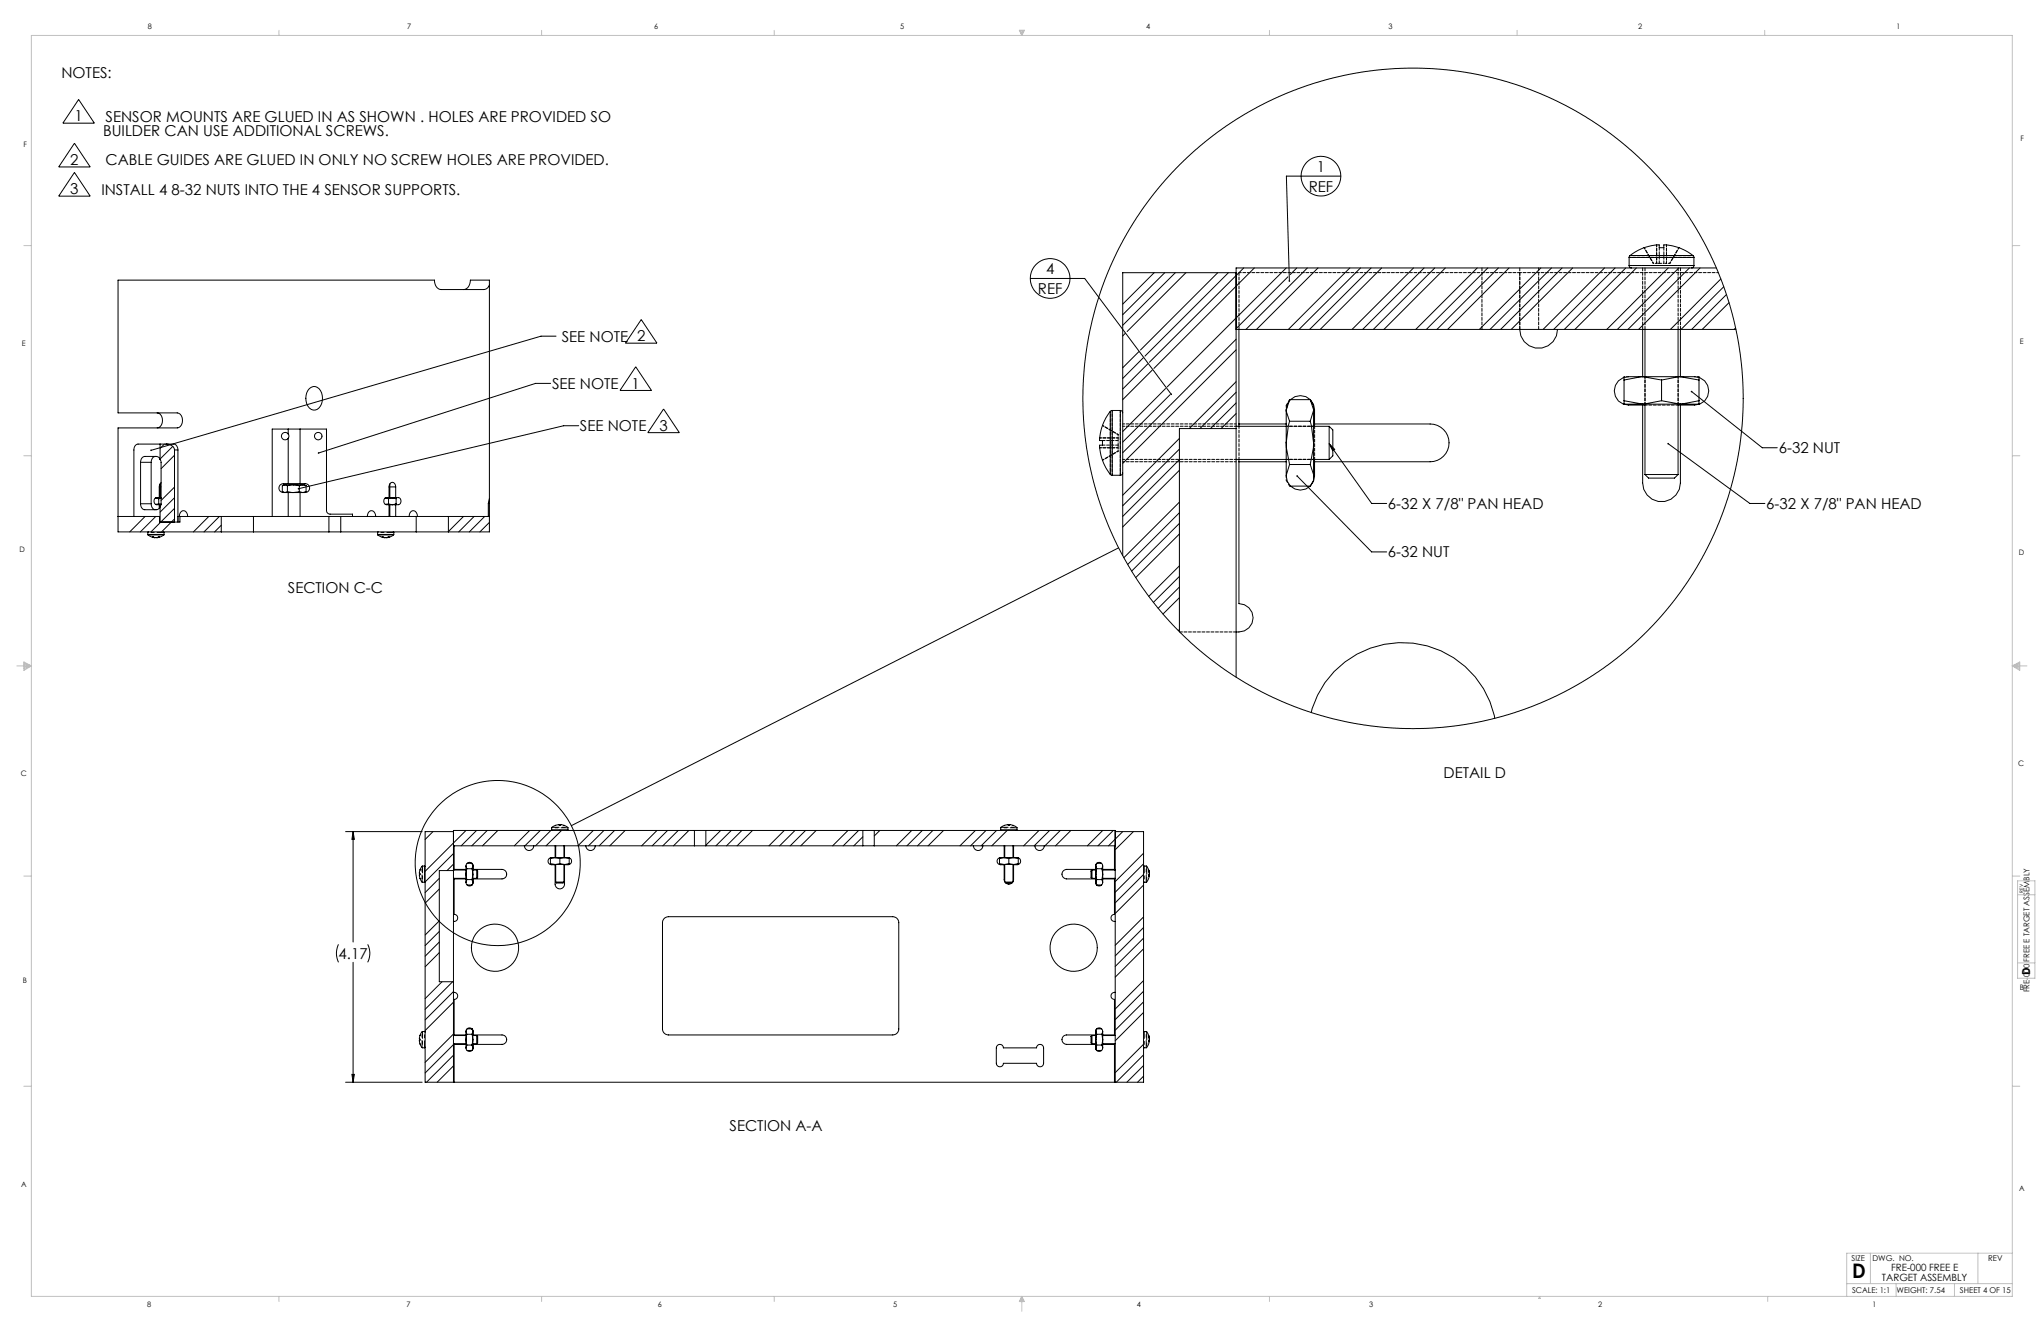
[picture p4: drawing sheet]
<svg xmlns="http://www.w3.org/2000/svg" width="864mm" height="559mm" viewBox="0 0 864 559" stroke-linecap="round" stroke-linejoin="round" font-family="sans-serif">
<g fill="none" stroke="#000" stroke-width=".42">
<path d="M33.3 42.1l6.6 10h-13.3zM31.5 60.6l6.7 10h-13.4zM31.5 73l6.7 10h-13.4zM567.3 74.5h-23l1.3 44.4M436 117.8h23l36.6 49M488.4 115.4l-13.3 13.3M492.8 115.4l-17.7 17.7M497.3 115.4l-22.2 22.2M501.8 115.4l-24.9 24.8M515.3 115.4l-32.7 32.7M519.8 115.4l-35.3 35.2M523 115.4h-47.9v119.6"/>
<path d="M526.3 113.3l-40 39.9M530.8 113.3l-42.6 42.6M544.2 113.3l-50.3 50.4M545 117.1l-22 21.9M548.7 113.3l-2.8 2.8M553.2 113.3l-26 26M557.7 113.3l-26 26M571.1 113.3l-26 26M575.7 113.3l-26 26M580.1 113.3l-26 26M584.6 113.3l-26 26M598.1 113.3l-26 26"/>
<path d="M602.6 113.3l-26 26M607.1 113.3l-26 26M611.6 113.3l-26 26M625.1 113.3l-26 26M629.5 113.3l-26 26M634 113.3l-26 26M638.5 113.3l-26 26M652 113.3l-26 26M656.5 113.3l-26 26M661 113.3l-26 26M665.4 113.3l-26 26M678.9 113.3l-26 26"/>
<path d="M683.4 113.3l-26 26M687.9 113.3l-26 26M689.3 112.3l.3 .7 .8 .3M689.3 112.3h27.4M689.3 108.9h27.4M689.3 108.9v3.4M689.7 108.1l-.4 .8M689.7 108.1a20.6 20.6 0 0 1 12.4-4.5v.3a.68 .68 0 0 0 .1 .8 .68 .68 0 0 0 .9 .1h.2a.64 .64 0 0 0 .7-.2 .64 .64 0 0 0 0-.8 18.6 18.6 0 0 1 12.4 4.3M689.7 108.1h26.7M692.4 113.3l-26 26M705.9 113.3l-26 26M710.4 113.3l-26 26"/>
<path d="M714.8 113.3l-26 26M716.4 108.1l.3 .8M716.7 112.3l-.2 .7-.7 .3M716.7 108.9v3.4M719.3 113.3l-26 26M726.2 113.3h-203.2v68M728.1 118l-21.3 21.3M207.1 120.6a2.72 2.72 0 0 1-2.4 1.9h-18a3.5 3.5 0 0 1-2.9-4h-133.8v56.2h25a3.4 3.4 0 0 1 2.2 3.1 3.4 3.4 0 0 1-2.2 3.2h-25v44h89.2M207.1 120.6v-2.1h-8.1a3.6 3.6 0 0 1-2.8 4M207.1 120.6v104.4h-62.9M271.3 135.2l6.7 10h-13.3zM523 139.3h211.5"/>
<path d="M524.2 139.3v41M643 139.3a8 8 0 0 0 8 8 8 8 0 0 0 8-8M695 139.3v20M696 139.3v20M710 139.3v20M711 139.3v20h6a6 6 0 0 1 6 6 6 6 0 0 1-6 6h-7M729.4 121.3l-18.1 18M730.5 124.6l-14.7 14.7M731.6 128l-11.3 11.3M734.4 138.7l-.7 .6M235.3 142.2h-6.4l-165 48.3M269 155.2l6.7 10h-13.4z"/>
<path d="M476.2 141l-1.1 1.1M481.9 148.8l-6.8 6.8M483.7 151.4l-8.6 8.7M485.6 154l-10.5 10.6M487.5 156.6l-12.4 12.5M523 143.5l-47.9 48M523 148l-47.9 48M687.2 159.3v1.5M695 159.3h-6a6 6 0 0 0-6 6 6 6 0 0 0 6 6h7M695.1 159.3l-7.9 1.5M695.1 159.3h15.9M695.1 159.3l8 1.5"/>
<path d="M711 159.3l-7.9 1.5M711 159.3l7.9 1.5M718.9 159.3v1.5M66.5 174.7a3.4 3.4 0 0 1 2.3 3.1 3.4 3.4 0 0 1-2.3 3.2M130.9 164.4a3.1 3.1 0 0 1 3.1-.7 3.1 3.1 0 0 1 2.1 2.5 5.4 5.4 0 0 1-2.8 7.3 4.6 4.6 0 0 1-3.8-6.2l.3-1.1zM233 162.2h-6.4l-91.8 29.4M280.8 173l6.6 10h-13.3zM469.8 174a19.4 19.4 0 0 0-4.4 12.4h.2a.66 .66 0 0 1 .8 .1 .66 .66 0 0 1 .1 .8v.3a.64 .64 0 0 1-.2 .7 .64 .64 0 0 1-.8 0h-.1a19.4 19.4 0 0 0 4.4 12.4M469.8 174v26.7M470.6 173.6l-.8 .4M470.6 173.6v27.4M470.6 173.6h3.4"/>
<path d="M474 173.6l.7 .3 .4 .7M474 173.6v27.4M493.2 164.4l-18.1 18.1M495.1 167l-20 20M523 161.5l-19.8 19.8M523 165.9l-15.3 15.4M523 170.5l-10.8 10.8M523 174.9l-6.3 6.4M524.2 179.4h20M544.2 179.4v7.9M544.2 179.4v-6a6 6 0 0 1 6-6 6 6 0 0 1 6 6v6.9M545.3 170.1l-1.1 3.9 1.4 4.2"/>
<path d="M545.6 178.2l-1.4 9.1M545.6 178.2h8.8M546.1 169.1h8.3M554.4 169.1l1.4 4.5M554.4 178.2l1.4 9.1M554.4 169.1l1.4 2.4v2.1M555.8 173.6v13.7M555.8 173.6l-1.4 4.6M556.2 179.4h48.9a8 8 0 0 1 8 7.9 8 8 0 0 1-8 8h-48.9M687.2 169.5v1.5h7.9M687.2 169.5l7.9 1.5M687.2 160.8v8.7"/>
<path d="M695 171.3v33a8 8 0 0 0 8 7.9 8 8 0 0 0 8-7.9v-33M695.1 171h15.9M696 171v29.7M703.1 169.5l-8 1.5M703.1 160.8v8.7M703.1 169.5l7.9 1.5M710 171v29.7M715.8 165.6l29.9 23.8h6.3M718.9 169.5l-7.9 1.5M718.9 169.5v1.5h-7.9M718.9 160.8v8.7M60.3 193.5l.9-.4h5a2.49 2.49 0 0 1 2 2.5v17.5l-.5 1.2a1.76 1.76 0 0 1-1.5 1.3h-5a2.27 2.27 0 0 1-1.7-2.5v-17.5l.3-1.4z"/>
<path d="M65.7 193.1a2.27 2.27 0 0 0-1.7 2.5v17.5a2.27 2.27 0 0 0 1.7 2.5M67.7 187.9v6.5M69.6 187.9l-1.9 1.8M70.3 187.9a3.2 3.2 0 0 1 3.5 2.5v30.4M73.1 188.8l-5.4 5.4M73.8 192.6l-5.6 5.7M122 183.6a1.59 1.59 0 0 0-2.4-.3 1.59 1.59 0 0 0 0 2.4 1.59 1.59 0 0 0 2.4-.3M122 183.6l.2 .7-.2 1.1M122 181.5v2.1M122 185.4v19.2M127 181.5v23.1M244.9 180.1h-6.4l-112.2 26.6"/>
<path d="M499 185.5l-23.9 24M499 190l-23.9 24M499 194.5l-23.9 23.9M499 198.9l-23.9 24M523 181.3v105.2M523 194.3h21.2M523 180.3h21.2M523 181.3h-24v85.9M524.2 194.3v61a6.1 6.1 0 0 1 6 6.7 6.1 6.1 0 0 1-7.2 5.3M524.2 195.3h20M544.2 187.3v8M544.2 187.3l.1 2.1 1.3 7.1"/>
<path d="M545.6 196.5l-1.4 4.6M545.6 196.5h8.8M554.4 196.5l1.4 4.6M555.8 187.3l-.1 2.1-1.3 7.1M555.8 187.3v13.8M555.8 194.3h6.6M555.8 180.3h6.6M556.2 194.3v7a6 6 0 0 1-6 6 6 6 0 0 1-6-6v-6M562.4 180.3v14M562.4 180.3l1.6 1.6v10.9l-1.6 1.5M562.4 187.7l2.3 2.4-.8 .6zM562.4 187.7l18 25.3h6.3"/>
<path d="M705.8 187.7l34.6 25.3h6.4M50 218.5h17.5v2.3h8.6v-2.3M56.7 218.5v-28.1a2.2 2.2 0 0 1 1.7-2.5h15.1a2.27 2.27 0 0 1 1.8 2.5v30.4M61.4 218.5l-6.5 6.5M65.7 210.7l1.5 .3M65.8 210.6h2.4M65.9 218.5l-6.5 6.5M67.2 211v2.1M67.2 213.1l-1.4 .3M67.2 213.1l.9 .3M67.4 213.5h.7M67.4 213.5v1.4"/>
<path d="M67.7 204.7v5.9M67.7 213.5v7.3M67.7 210.5h.5M68.2 204.2l-.7 1-.1 .8v4.5h-1.2a1.59 1.59 0 0 0-1 1.5 1.59 1.59 0 0 0 1 1.5h1.2M68.2 210.7l-1 .3M73.8 210.5l-6.1 6.1M73.8 215.1l-9.9 9.9M73.8 219.5l-5.4 5.5M73.8 206.1l-5.6 5.6M75.3 218.5h.8M75.9 218.5a1.76 1.76 0 0 1 .8-2.2 1.76 1.76 0 0 1 2.3 .6l.4 1.6M76.1 218.5h63.1"/>
<path d="M88.3 218.5l-6.5 6.5M92.8 218.5l-6.5 6.5M93.6 218.5v6.5M107.2 218.5v6.5M115.2 218.5v-37h22.9v34.5a1.57 1.57 0 0 0 1.6 1.5h9.5v1M119.6 208.1l.5 .3M120.5 205.1l-1 .4v2.5l1 .4 1.1-.4M120.5 205.1h3.6M120.5 205.1l-.9 .3M120.5 205.1l1.1 .4M121.6 208l2.5 .4M121.6 205.5v2.5"/>
<path d="M122 208.4h2.1M122 208.4h-2.1a1.89 1.89 0 0 1-1.9-1.9 1.89 1.89 0 0 1 1.9-1.9h9.2a1.89 1.89 0 0 1 1.9 1.9 1.89 1.89 0 0 1-1.9 1.9h-2.1M122 208.4v10.1M124.1 208.4h2.9M124.1 205.1l2.5 .4M124.1 205.1h4M124.1 205.1l-2.5 .4M126.6 208l1.5 .4 1.4-.4M126.6 208l-2.5 .4M126.6 205.5v2.5M127 208.4v10.1M128.1 205.1l-1.5 .4"/>
<path d="M128.1 205.1l1.2 .3M128.1 205.1l1.4 .4M129.3 205.4l.2 .1M129.5 208l-.6 .4M129.5 205.5v2.5M139.2 218.5h5M139.2 218.5v6.5M144.2 218.5h62.9M144.2 218.5v6.5M155.4 218.5a1.78 1.78 0 0 1 .9-2.2 1.78 1.78 0 0 1 2.2 .6l.5 1.6M162.9 210.7l1.5 .3M163.1 210.6h2.9"/>
<path d="M164.4 213.1l1.6 .4M164.4 211v2.1M164.4 213.1l-1.4 .3M164.6 213.5h1.4M164.6 213.5v5M165 210.5h3.6a1.57 1.57 0 0 1 1.1 1.5 1.57 1.57 0 0 1-1.1 1.5h-2.6M165 204.7v5.9M165 213.5v5M166 210.6l-1.6 .4M166 210.6l1.6 .4M166 210.6l1.3 .1M167.3 210.7l.3 .3"/>
<path d="M167.3 213.4l-.2 .1M167.4 210.5v-4.5a1.49 1.49 0 0 0-1.4-2 1.49 1.49 0 0 0-1.4 2v4.5h-1.2a1.59 1.59 0 0 0-1 1.5 1.59 1.59 0 0 0 1 1.5h1.2M167.4 213.5v5M167.6 213.1l-1.6 .4M167.6 211v2.1M167.6 213.1l-.3 .2M173.1 218.5a1.76 1.76 0 0 1 .9-2.2 1.76 1.76 0 0 1 2.2 .6l.4 1.6M176.1 218.5v6.5M189.7 218.5v6.5M196.1 218.5l-6.4 6.4M200.6 218.5l-6.5 6.5M205.1 218.5l-6.5 6.5"/>
<path d="M206.6 213h.5M206.6 213v5.5M207.1 210.9l-.5 2.1M469.8 200.7l.8 .3M470.6 201h3.4M475.1 200l-.4 .8-.7 .2M499 212.4l-23.5 23.5M499 216.9l-21.8 21.9M548.9 201.4l31.5 32.1h6.3M555.8 201.1v2.1l-1.4 2.4h-8.3M696 200.7h14M696 200.7l1.5 1.5h11l1.5-1.5"/>
<path d="M62.8 225l-.3 .1 .1 1.2 1.7 .9 1.2 .2M65.4 227.4l-.9-.3 1.3 .3 1.7-.3-1.1 .3M65.5 227.4h.1M66.4 227.4h.1M69.1 225l.3 .1-.1 1.2-1.7 .9-1.2 .2M93.6 222.2l-2.8 2.8M139.2 225h5M160 225l-.2 .1v1.2l1.8 .9 1.1 .2M162.7 227.4l-1-.3 1.3 .3 1.6-.3-.9 .3M162.7 227.4h.1M163.7 227.4h.1M166.4 225l.2 .1v1.2l-1.8 .9-1.1 .2"/>
<path d="M207.1 221l-4 4M473.3 231.7l-231.6 117.6M499 221.4l-20.2 20.2M499 225.9l-18.4 18.4M499 239.4l-12.9 12.9M499 243.8l-11 11M499 248.3l-9 9M499 252.8l-6.9 7M499 266.3l-.4 .4M554.8 301.4a39.9 39.9 0 0 1 39.8-29.6 39.9 39.9 0 0 1 37.9 32M146.2 351.8h32.4M149.4 351.8v46.7"/>
<path d="M149.4 351.8l.5 3.3h-1zM183.2 351.8l-3.3 3.3M191.9 351.8h-12v106h12v-42.5M191.9 357.8h101.9M192.2 357.8v10.2M197.2 351.3l-17.3 17.3M201.6 351.3l-6.4 6.5M206.2 351.3l-6.6 6.5M210.6 351.3l-6.4 6.5M221.9 357.8a2.01 2.01 0 0 0 2 2 2.01 2.01 0 0 0 2-2M224.1 351.3l-6.5 6.5M228.6 351.3l-6.5 6.5"/>
<path d="M233.1 351.3l-6.5 6.5M234.9 357.8v5M235 349.1l-1.5 1-.1 .9 .3 .3M235 349.1h.1M235.1 349.1l1.4-.3 .1 .3h.5l.1-.3 1.7 .4 1.4 .8-.2 1.3M235.1 357.8v5M237.6 351.3l-6.5 6.5M238.6 357.8v5M238.9 357.8v5M247.9 357.8a2.01 2.01 0 0 0 2 2 2.01 2.01 0 0 0 2-2M251 351.3l-6.5 6.5M255.6 351.3l-6.6 6.5"/>
<path d="M260 351.3l-6.5 6.5M264.5 351.3l-6.5 6.5M278 351.3l-6.5 6.5M282.5 351.3l-6.5 6.5M287 351.3l-6.5 6.5M291.5 351.3l-6.5 6.5M293.8 357.8h4.9M293.8 351.3h4.9M293.8 351.3h-101.9v17M293.8 351.3v6.5M298.7 357.8h66.4M298.7 351.3v6.5"/>
<path d="M298.7 351.3h66.4M304.9 351.3l-6.2 6.2M309.4 351.3l-6.5 6.5M313.9 351.3l-6.5 6.5M318.4 351.3l-6.5 6.5M331.9 351.3l-6.5 6.5M336.4 351.3l-6.5 6.5M340.9 351.3l-6.5 6.5M345.3 351.3l-6.5 6.5M358.8 351.3l-6.5 6.5M363.3 351.3l-6.5 6.5M365.1 357.8h4.8"/>
<path d="M365.1 351.3h4.8M365.1 351.3v6.5M365.1 354l-3.8 3.8M369.9 351.3h102v106.5h12v-106h-12M369.9 357.8h102M369.9 351.3v6.5M372.3 351.3l-2.4 2.3M385.8 351.3l-6.5 6.5M390.2 351.3l-6.4 6.5M394.7 351.3l-6.5 6.5M399.2 351.3l-6.5 6.5M411.9 357.8a2.01 2.01 0 0 0 2 2 2.01 2.01 0 0 0 2-2"/>
<path d="M412.7 351.3l-6.5 6.5M417.2 351.3l-6.5 6.5M421.7 351.3l-6.5 6.5M424.9 357.8v5M425 349.1l-1.5 .9 .2 1.3M425 349.1h.1M425.1 349.1l1.4-.3 .1 .3 .5-.1a.93 .93 0 0 1 1.5 .1h.1M425.1 357.8v5M426.2 351.3l-6.5 6.5M428.6 357.8v5M428.7 349.1h.1M428.7 349.1l1.6 1v.9l-.3 .3"/>
<path d="M428.9 357.8v5M437.9 357.8a2.01 2.01 0 0 0 2 2 2.01 2.01 0 0 0 2-2M439.6 351.3l-6.5 6.5M444.1 351.3l-6.5 6.5M448.6 351.3l-6.5 6.5M453.1 351.3l-6.5 6.5M466.6 351.3l-6.5 6.5M471.1 351.3l-6.5 6.5M471.6 357.8v10.2M475.1 351.8l-6 6M479.6 351.8l-7.7 7.6M177.7 371.6l.9 1.6 1.3-.2"/>
<path d="M177.7 371.6h.1M177.7 367.9l-.3 1.2 .2 .9a.9 .9 0 0 0 .1 1.4v.2M177.7 367.9h.1M179.9 366.6l-.2-.2h-1.1l-.9 1.5M185.9 376.1l-6 6M185.9 371.5l-6 6.1M191.9 361.1l-12 12M191.9 365.5l-2.7 2.8M191.9 368.3v47M191.9 371.5h5.3M191.9 368h5.3M191.9 368.3h-6v47h6"/>
<path d="M192.2 371.5v15.3a1.51 1.51 0 0 1 1.5 1.6 1.51 1.51 0 0 1-1.8 1.4M192.2 367.8h5M192.2 371.8h5M197.2 369.8l.3 2.3M197.2 367.8v2M197.2 366.4l.3 1.1M197.2 369.8v2M197.2 366.3a1.5 1.5 0 0 1 1.5-1.5 1.5 1.5 0 0 1 1.5 1.5v1.7M197.2 366.3v1.5M197.5 367.5l-.3 2.3M197.5 372.1h2.2M197.5 367.5h2.2"/>
<path d="M197.5 372.1l-.3 1.1M197.6 365.2h2.1M199.7 367.5l.4 2.3M199.7 365.2l.4 1.2M199.7 372.1l.4 1.1M200.1 369.8l-.4 2.3M200.1 366.4v3.4M200.1 369.8v3.4M200.1 373.2l-.4 1.2h-2.1M200.1 371.5h1.6M200.1 368h1.6M200.1 366.4l-.4 1.1"/>
<path d="M200.2 371.5v1.8a1.5 1.5 0 0 1-1.5 1.5 1.5 1.5 0 0 1-1.5-1.5v-1.5M200.2 367.8h12.2a2.01 2.01 0 0 1 2 2 2.01 2.01 0 0 1-2 2h-12.2M201.7 368v3.5M201.7 368l.4 .4v2.8l-.4 .3M232.9 362.8v.3M232.9 365.3v.4h2M232.9 365.3l2 .4M232.9 363.1v2.2M234.9 362.8l-2 .3M234.9 362.8h4M234.9 365.7h4M234.9 362.8h-1.5a1.5 1.5 0 0 0-1.5 1.5 1.5 1.5 0 0 0 1.5 1.5h1.7"/>
<path d="M234.9 365.8v8.2a1.99 1.99 0 0 0 2 2 1.99 1.99 0 0 0 2-2v-8.2M234.9 362.8l2 .3M235.1 373.1h3.5M235.1 373.1l.4 .4h2.7l.4-.4M235.1 365.7v7.4M236.9 365.3l-2 .4M236.9 365.3l2 .4M236.9 363.1v2.2M238.6 365.7v7.4M238.9 362.8l-2 .3M238.9 362.8h1.5a1.5 1.5 0 0 1 1.5 1.5 1.5 1.5 0 0 1-1.5 1.5h-1.8M238.9 362.8l1.9 .3"/>
<path d="M240.8 365.3l-1.9 .4M240.8 362.8v.3M240.8 365.3v.4h-1.9M240.8 363.1v2.2M422.9 362.8v.3M422.9 365.3v.4h2M422.9 365.3l2 .4M422.9 363.1v2.2M424.9 362.8l-2 .3M424.9 362.8h4M424.9 365.7h4M424.9 362.8h-1.5a1.5 1.5 0 0 0-1.5 1.5 1.5 1.5 0 0 0 1.5 1.5h1.7"/>
<path d="M424.9 365.8v6.2a1.99 1.99 0 0 0 2 2 1.99 1.99 0 0 0 2-2v-6.2M424.9 362.8l2 .3M425.1 365.7v7.3M425.2 373.1h3.3M425.6 373.5h2.6M426.9 365.3l-2 .4M426.9 363.1v2.2M426.9 365.3l2 .4M428.6 365.7v7.3M428.9 362.8l-2 .3M428.9 362.8h1.5a1.5 1.5 0 0 1 1.5 1.5 1.5 1.5 0 0 1-1.5 1.5h-1.8M428.9 362.8l1.9 .3"/>
<path d="M430.8 365.3l-1.9 .4M430.8 362.8v.3M430.8 365.3v.4h-1.9M430.8 363.1v2.2M462 368v3.5M462 368l-.4 .4v2.8l.4 .3M462 371.5h1.7M462 368h1.7M463.6 367.8h-12.3a2.01 2.01 0 0 0-2 2 2.01 2.01 0 0 0 2 2h12.3M463.6 371.5v1.8a1.5 1.5 0 0 0 1.5 1.5 1.5 1.5 0 0 0 1.5-1.5v-1.5M463.7 366.4l.3 1.1M463.7 366.4v3.4"/>
<path d="M463.7 369.8l.3 2.3M463.7 369.8v3.4M463.7 373.2l.3 1.2M464 367.5l-.3 2.3M464 372.1l-.3 1.1M464 372.1h2.2M464 367.5h2.2M464 374.4h2.1M466.1 365.2h-2.1l-.3 1.2M466.2 367.5l.4 2.3M466.2 372.1l.4 1.1M466.6 367.8v2"/>
<path d="M466.6 369.8l-.4 2.3M466.6 369.8v2M466.6 366.3a1.5 1.5 0 0 0-1.5-1.5 1.5 1.5 0 0 0-1.5 1.5v1.7M466.6 371.5h5.3M466.6 368h5.3M466.6 366.4l-.4 1.1M466.6 367.8h5M466.6 366.3v1.5M466.6 371.8h5M471.6 371.5v15.3a1.51 1.51 0 0 0-1.5 1.7 1.51 1.51 0 0 0 1.8 1.3M483.9 360.9l-12 12M483.9 365.4l-12 12"/>
<path d="M483.9 369.9l-12 12M483.9 374.4l-12 12M483.9 366.6l.1-.2h1.2l1.1 2.7M486.3 369.4l-.3 1.3 .3-.5a4.1 4.1 0 0 1-1.3 3l-1.1-.2M486.3 369.8l-.2 .4M486.3 369.2v.2M486.3 369.2l-.3-1.2 .3 1.4M143.2 399.5a8.6 8.6 0 0 0 0 7.6M155.6 399.5a8.3 8.3 0 0 1 0 7.6M185.9 389.5l-6 6M185.9 394l-6 6M185.9 398.5l-6 6"/>
<path d="M281.1 388.5l1.8-.7h94.9a2.53 2.53 0 0 1 2.5 2.5v45a2.53 2.53 0 0 1-2.5 2.5h-94.9a2.53 2.53 0 0 1-2.6-2.5v-45zM483.9 387.9l-12 12M483.9 392.4l-12 12M483.9 396.8l-12 12M149.4 407.1v50.7M185.9 403l-6 6M187 415.3l-7.1 7.2M191.5 415.3l-11.6 11.7M191.9 419.5l-12 11.9M191.9 419.8a1.51 1.51 0 0 1 1.8 1.3 1.51 1.51 0 0 1-1.5 1.7v15.2M471.9 419.8a1.51 1.51 0 0 0-1.8 1.3 1.51 1.51 0 0 0 1.5 1.7v15.2M483.9 414.8l-12 12"/>
<path d="M483.9 419.3l-12 12M483.9 401.4l-12 11.9M177.7 438l-.3 1.1v.5h.3v.4h-.3l.3 1.6M177.7 437.9v.1M179.9 436.6l-.2-.2h-1.1l-.9 1.5M191.9 437.4l-12 12M191.9 423.9l-12 12M191.9 438h5.3M192.2 437.8h5M197.2 439.8l.3 2.3M197.2 439.8v2M197.2 437.8v2"/>
<path d="M197.2 437.8v-1.5a1.5 1.5 0 0 1 1.5-1.5 1.5 1.5 0 0 1 1.5 1.5v1.7M197.4 435.5l-.2 .9 .3 1.1M197.5 437.5l-.3 2.3M197.5 437.5h2.2M197.6 435.2h2.1M199.7 437.5l.4 2.3M199.7 435.2l.4 1.2M200.1 439.8l-.4 2.3M200.1 439.8v3.4M200.1 436.4v3.4M200.1 438h1.6M200.1 436.4l-.4 1.1"/>
<path d="M200.2 437.8h12.2a1.99 1.99 0 0 1 2 2 1.99 1.99 0 0 1-2 2h-12.2M201.7 438v3.5M201.7 438l.4 .4v2.7l-.4 .4M462 438v3.5M462 438l-.4 .4v2.7l.4 .4M462 438h1.7M463.6 437.8h-12.3a1.99 1.99 0 0 0-2 2 1.99 1.99 0 0 0 2 2h12.3M463.7 439.8l.3 2.3M463.7 439.8v3.4M463.7 436.4l.3 1.1M463.7 436.4v3.4M464 437.5l-.3 2.3"/>
<path d="M464 437.5h2.2M466.1 435.2h-2.1l-.3 1.2M466.2 437.5l.4 2.3M466.6 439.8l-.4 2.3M466.6 439.8v2M466.6 437.8v2M466.6 437.8v-1.5a1.5 1.5 0 0 0-1.5-1.5 1.5 1.5 0 0 0-1.5 1.5v1.7M466.6 438h5.3M466.6 436.4l-.4 1.1M466.6 437.8h5M483.9 423.8l-12 12M483.9 428.3l-12 12"/>
<path d="M483.9 436.6l.2-.2h1.1l1.1 2.7M486 438l.3 1.4zM486.3 439.4l-.3 1.3 .3-.5M486.3 439.8v.4M146.2 457.8h32.4M148.9 454.5h1l-.5 3.3zM177.7 441.6l.9 1.6h1l.3-.3M177.7 441.6h.1M191.9 441.9l-12 12M191.9 446.4l-11.4 11.4M191.9 450.9l-6.9 6.9M191.9 441.5h5.3"/>
<path d="M192.2 441.5v16.3h279.4v-16.3M192.2 441.8h5M197.5 442.1h2.2M197.5 442.1l-.3 1.1M199.7 442.1l.4 1.1M200.1 443.2l-.4 1.2h-2.1M200.1 441.5h1.6M200.2 441.5v1.8a1.5 1.5 0 0 1-1.5 1.5 1.5 1.5 0 0 1-1.5-1.5v-1.5M422 442.2a1.49 1.49 0 0 1 1.7-.3 1.49 1.49 0 0 1 .9 1.4h14a1.5 1.5 0 0 1 1.5-1.5 1.5 1.5 0 0 1 1.5 1.5v6.5a1.5 1.5 0 0 1-1.5 1.5 1.5 1.5 0 0 1-1.5-1.5h-14a1.5 1.5 0 0 1-1.5 1.5 1.5 1.5 0 0 1-1.5-1.5v-6.5zM462 441.5h1.7M463.6 441.5v1.8a1.5 1.5 0 0 0 1.5 1.5 1.5 1.5 0 0 0 1.5-1.5v-1.5M463.7 443.2l.3 1.2"/>
<path d="M464 442.1h2.2M464 444.4h2.1M464 442.1l-.3 1.1M466.2 442.1l.4 1.1M466.6 441.5h5.3M466.6 441.8h5M483.9 441.7l-12 12M483.9 446.2l-11.6 11.6M483.9 450.7l-7.1 7.1M483.9 455.2l-2.6 2.6M486.1 440.2h.2M486.3 440.2l-.3 1.6-.8 1.3-1.1 .1-.2-.3"/>
<circle cx="558.9" cy="74.5" r="8.4"/>
<circle cx="444.4" cy="117.8" r="8.4"/>
<circle cx="597.9" cy="168.5" r="139.7"/>
<circle cx="134.7" cy="184.5" r="1.58"/>
<circle cx="210.6" cy="365.1" r="34.9"/>
<circle cx="209.5" cy="400.9" r="10"/>
<circle cx="454.3" cy="400.9" r="10"/>
</g>
<g fill="none" stroke="#c0c0c0" stroke-width=".42">
<path d="M13.3 15h838.2v533.4h-838.2zM118 12.8v2.2M229.2 12.8v2.2M327.6 12.8v2.2M431.3 12.8h2.2l-1.1 2.2zM431.5 12.8l.9 2.2M432 12.8l.4 2.2M432.7 12.8l-.3 2.2M433 12.8l-.6 2.2M537.1 12.8v2.2M641.9 12.8v2.2M746.7 12.8v2.2"/>
<path d="M10.1 103.9h3.2M851.5 103.9h3.1M10.1 192.8h3.2M851.5 192.8h3.1M7.1 281.7h6.2M10.1 280l3.2 1.7-3.2 1.9zM10.1 280.5l3.2 1.2M10.1 281.1l3.2 .6M13.3 281.7l-3.2 1.2M13.3 281.7l-3.2 .5M851.5 281.7h6.1M851.5 281.7l3.1 .5"/>
<path d="M851.5 281.7l3.1 1.2M851.5 281.7l3.1-1.7v3.6zM854.6 281.1l-3.1 .6M854.6 280.5l-3.1 1.2M10.1 370.6h3.2M851.5 370.6h3.1M853.7 372.6h7.3v41.2h-7.3zM853.7 378.5h7.3M853.7 407.3h7.3M10.1 459.5h3.2M851.5 459.5h3.1M791.4 530.1v12.9"/>
<path d="M836.9 530.1v12.9M851.5 530.1h-70.1v18.3M118 548.4v2.1M229.2 548.4v2.1M327.6 548.4v2.1M432.4 548.4v6.3M432.4 548.4l1.1 2.2h-2.2zM432.4 548.4l.6 2.2M432.4 548.4l-.9 2.2M432.4 548.4l-.4 2.2M432.4 548.4l.3 2.2M537.1 548.4v2.1"/>
<path d="M651.4 548.4l.4 .9h-.7zM748 548.4v2.1M781.4 543h70.1M802.3 543v5.4M827 543v5.4"/>
</g>
<g fill="#000">
<path d="M495.4 166.5l-.1 .5 .5 .1-.2-.3 .2 .3 .1-.5zM545.3 118.6l.3 .6a.34 .34 0 0 0 .3-.5 .34 .34 0 0 0-.6-.1zM562.4 187.7l2.3 2.4-.8 .6zM705.6 187.4l.2 .3-.2-.2a.34 .34 0 0 0 .2 .5 .34 .34 0 0 0 .4-.4 .34 .34 0 0 0-.6-.2zM548.6 201.1a.34 .34 0 0 0 .1 .6 .34 .34 0 0 0 .5-.3 .34 .34 0 0 0-.5-.3l.2 .3zM715.5 165.4a.35 .35 0 0 0 0 .6 .35 .35 0 0 0 .5-.3 .35 .35 0 0 0-.5-.3l.3 .2zM134.6 191.3l-.1 .4 .3-.1-.3 .1a.34 .34 0 0 0 .4 .2 .34 .34 0 0 0 .2-.5 .34 .34 0 0 0-.5-.1zM63.7 190.3l-.1 .3 .3-.1-.3 .1a.34 .34 0 0 0 .5 .2 .34 .34 0 0 0 .1-.5 .34 .34 0 0 0-.5 0zM126.2 206.4l-.2 .4 .3-.1-.3 .1a.33 .33 0 0 0 .4 .3 .33 .33 0 0 0 .2-.5 .33 .33 0 0 0-.4-.2z"/>
<path d="M148.9 454.5h1l-.5 3.3zM149.4 351.8l.5 3.3h-1z"/>
</g>
<g fill="none" stroke="#000" stroke-width=".42" stroke-dasharray="6.3 1.3 1.3 1.3 1.3 1.3">
<path d="M64 195.6h-4.5M75.3 190.3h-1.5M59.5 213.1h4.5M67.7 206h.5M165 206h2.5M62.6 226.1h1M63.6 226.1h5.8M63.6 226.3h-.9M65.5 227.3v.1M66.5 227.3v.1M69.3 226.3h-5.7M75.3 220.8v-2.3"/>
<path d="M159.8 226.1h1M160.8 226.1h5.8M160.9 226.3h-1M162.7 227.3v.1M163.7 227.3v.1M166.5 226.3h-5.6M233.5 351h3.4M236.9 351h3.4M423.5 351h3.4M426.9 351h3.4M179.6 369.8v-3.5M179.6 373.2v-3.4"/>
<path d="M485 366.6v-.3M485.2 366.4v.3M486.1 370.2h.2M486.3 369.2h.1M485 436.6v-.3M485.2 436.4v.3M486.3 439.2h.1M486.1 440.2h.2"/>
</g>
<path d="M233.6 350h6.6M423.6 350h6.6M178.6 373.1v-6.7M485 373.2v-6.6M178.6 443.1v-6.7M485 443.2v-6.6" fill="none" stroke="#000" stroke-width=".42" stroke-dasharray="6.3 1.3 1.3 1.3 1.3 1.3" stroke-dashoffset="3.3"/>
<path d="M69.4 225.2h-6.8M166.6 225.2h-6.8M240.3 350.2h-6.8M430.3 350.2h-6.8M178.8 366.3v6.9M484.1 366.3v6.9M178.8 436.3v6.9M484.1 436.3v6.9M179.6 443.2v-6.9" fill="none" stroke="#000" stroke-width=".42" stroke-dasharray="6.3 1.3 1.3 1.3 1.3 1.3" stroke-dashoffset="3.4"/>
<path d="M485.2 366.7v6.4M485.2 436.7v6.4" fill="none" stroke="#000" stroke-width=".42" stroke-dasharray="6.3 1.3 1.3 1.3 1.3 1.3" stroke-dashoffset="3.2"/>
<g fill="none" stroke="#000" stroke-width=".42" stroke-dasharray="1.3 .6">
<path d="M627.1 113.3v26M643.1 113.3v26M695.1 113.3v26M696 113.3v26M699.6 111.4h-.1M706.6 111.4h-.1M651.1 139.3v-26M710.1 139.3v-26M711.1 139.3v-26M546.1 169h-.4M473.1 183.8v.1M473.1 190.7v.2"/>
<path d="M546.1 205.6h-.4"/>
</g>
<g fill="none" stroke="#000" stroke-width=".42" stroke-dasharray="1.3 .6" stroke-dashoffset=".6">
<path d="M695.7 104.8l3.8 6.6M699.6 111.4l-3.9-6.6M702.1 111.4h-1.1M703.1 108.1h-13.4M705.1 111.4h-1.1M706.5 111.4l3.9-6.6M706.6 111.4l3.8-6.6M716.4 108.1h-13.3M696 159.3v11.6M469.8 174v13.3M545.7 169l-.4 1.1M710.1 170.9v-11.6"/>
<path d="M466.5 194.7l6.6-3.8M469.8 187.3v13.4M473.1 185.2v1.2M473.1 188.3v1.1M473.1 183.9l-6.6-3.9M473.1 190.7l-6.6 3.9M473.1 183.8l-6.6-3.9M544.3 194.3h11.5M555.8 180.3h-11.5"/>
</g>
<path d="M687.2 159.3h1.9M717.1 159.3h1.8M544.3 173.3v-1.8M544.3 203.2v-1.9" fill="none" stroke="#000" stroke-width=".42" stroke-dasharray="1.3 .6" stroke-dashoffset=".9"/>
<path d="M702.1 111.4v-6.6M704 111.4v-6.6M545.7 169l-1.4 2.5M473.1 186.4h-6.6M473.1 188.3h-6.6M544.3 203.2l1.4 2.4" fill="none" stroke="#000" stroke-width=".42" stroke-dasharray="1.3 .6" stroke-dashoffset=".2"/>
<path d="M704 111.4h-1.9M473.1 186.4v1.9" fill="none" stroke="#000" stroke-width=".42" stroke-dasharray="1.3 .6" stroke-dashoffset="1"/>
<path d="M643.1 115.3h84M701 111.4v-7.8M705.1 111.4v-7.8M473.1 185.2h-7.8M473.1 189.4h-7.8" fill="none" stroke="#000" stroke-width=".42" stroke-dasharray="1.3 .6" stroke-dashoffset=".5"/>
<path d="M701 111.4h-1.4M706.5 111.4h-1.4M473.1 183.9v1.3M473.1 189.4v1.3" fill="none" stroke="#000" stroke-width=".42" stroke-dasharray="1.3 .6" stroke-dashoffset=".7"/>
<path d="M524.3 115.3v24M643.1 115.3v24M523.1 267.3h-23.9" fill="none" stroke="#000" stroke-width=".42" stroke-dasharray="1.3 .6" stroke-dashoffset=".1"/>
<path d="M643.1 115.3h-118.8M716.8 112.3h-27.5M474 173.6v27.4M696 171.3h14.1M524.3 180.3v14M556.3 180.3v14" fill="none" stroke="#000" stroke-width=".42" stroke-dasharray="1.3 .6" stroke-dashoffset=".3"/>
<path d="M689.3 108.9h13.8M703.1 108.9h13.7M523.1 179.3h-48M470.6 187.3v-13.7M475.1 195.3h48M475.1 194.3h48M523.1 180.3h-48M470.6 201v-13.7" fill="none" stroke="#000" stroke-width=".42" stroke-dasharray="1.3 .6" stroke-dashoffset=".4"/>
<text font-size="8.5" x="783.7" y="540.7">D</text>
<g font-size="6.4">
<text x="26" y="32.9">NOTES:</text>
<text x="31.5" y="51.3">1</text>
<text x="44.7" y="51.4">SENSOR MOUNTS ARE GLUED IN AS SHOWN . HOLES ARE PROVIDED SO</text>
<text x="43.6" y="57.6">BUILDER CAN USE ADDITIONAL SCREWS.</text>
<text x="29.7" y="69.8">2</text>
<text x="44.7" y="70">CABLE GUIDES ARE GLUED IN ONLY NO SCREW HOLES ARE PROVIDED.</text>
<text x="557.2" y="72.7">1</text>
<text x="29.7" y="82.2">3</text>
<text x="42.9" y="82.3">INSTALL 4 8-32 NUTS INTO THE 4 SENSOR SUPPORTS.</text>
<text x="553.8" y="81">REF</text>
<text x="442.6" y="116">4</text>
<text x="439.2" y="124.3">REF</text>
<text x="237.7" y="144.5">SEE NOTE 2</text>
<text x="233.6" y="164.5">SEE NOTE</text>
<text x="267.3" y="164.4">1</text>
<text x="245.4" y="182.4">SEE NOTE</text>
<text x="279" y="182.2">3</text>
<text x="752.6" y="191.7">6-32 NUT</text>
<text x="587.3" y="215.3">6-32 X 7/8&quot; PAN HEAD</text>
<text x="747.3" y="215.3">6-32 X 7/8&quot; PAN HEAD</text>
<text x="587.3" y="235.8">6-32 NUT</text>
<text x="143.3" y="405.7">4.17</text>
</g>
<g font-size="6.3">
<text x="121.8" y="251">SECTION C-C</text>
<text x="610.8" y="329.3">DETAIL D</text>
<text x="308.7" y="478.3">SECTION A-A</text>
</g>
<text font-size="4.7" x="859" y="412.4" transform="rotate(-90 859 412.4)">D</text>
<g font-size="4.2">
<text x="800.2" y="537.5">FRE-000 FREE E</text>
<text x="796.3" y="541.7">TARGET ASSEMBLY</text>
</g>
<g font-size="3.4">
<text x="858.7" y="419.8" transform="rotate(-90 858.7 419.8)">FRE-000 FREE E TARGET ASSEMBLY</text>
<text x="783.5" y="533.3">SIZE</text>
<text x="792.3" y="533.3">DWG. NO.</text>
<text x="841.3" y="533.4">REV</text>
<text x="783.6" y="546.8">SCALE: 1:1</text>
<text x="802.5" y="546.9">WEIGHT: 7.54</text>
<text x="829.3" y="546.8">SHEET 4 OF 15</text>
</g>
<g font-size="3.2">
<text x="62.5" y="12.4">8</text>
<text x="172.3" y="12.3">7</text>
<text x="276.8" y="12.4">6</text>
<text x="380.9" y="12.4">5</text>
<text x="485" y="12.3">4</text>
<text x="587.5" y="12.4">3</text>
<text x="693.2" y="12.4">2</text>
<text x="802.4" y="12.4">1</text>
<text x="854.9" y="59.8">F</text>
<text x="9.9" y="62">F</text>
<text x="9.3" y="146.5">E</text>
<text x="854.7" y="145.5">E</text>
<text x="8.2" y="233.6">D</text>
<text x="854.3" y="234.9">D</text>
<text x="8.9" y="328.1">C</text>
<text x="853.9" y="324.1">C</text>
<text x="9.7" y="415.8">B</text>
<text x="854.6" y="418.6">B</text>
<text x="9" y="502">A</text>
<text x="854.3" y="503.9">A</text>
<text x="62.3" y="552.9">8</text>
<text x="172" y="552.9">7</text>
<text x="278.3" y="552.9">6</text>
<text x="377.9" y="552.8">5</text>
<text x="481" y="552.8">4</text>
<text x="579.3" y="552.8">3</text>
<text x="676.2" y="552.9">2</text>
<text x="792.4" y="552.8">1</text>
</g>
<text font-size="2" x="856" y="377.7" transform="rotate(-90 856 377.7)">REV</text>
</svg>
